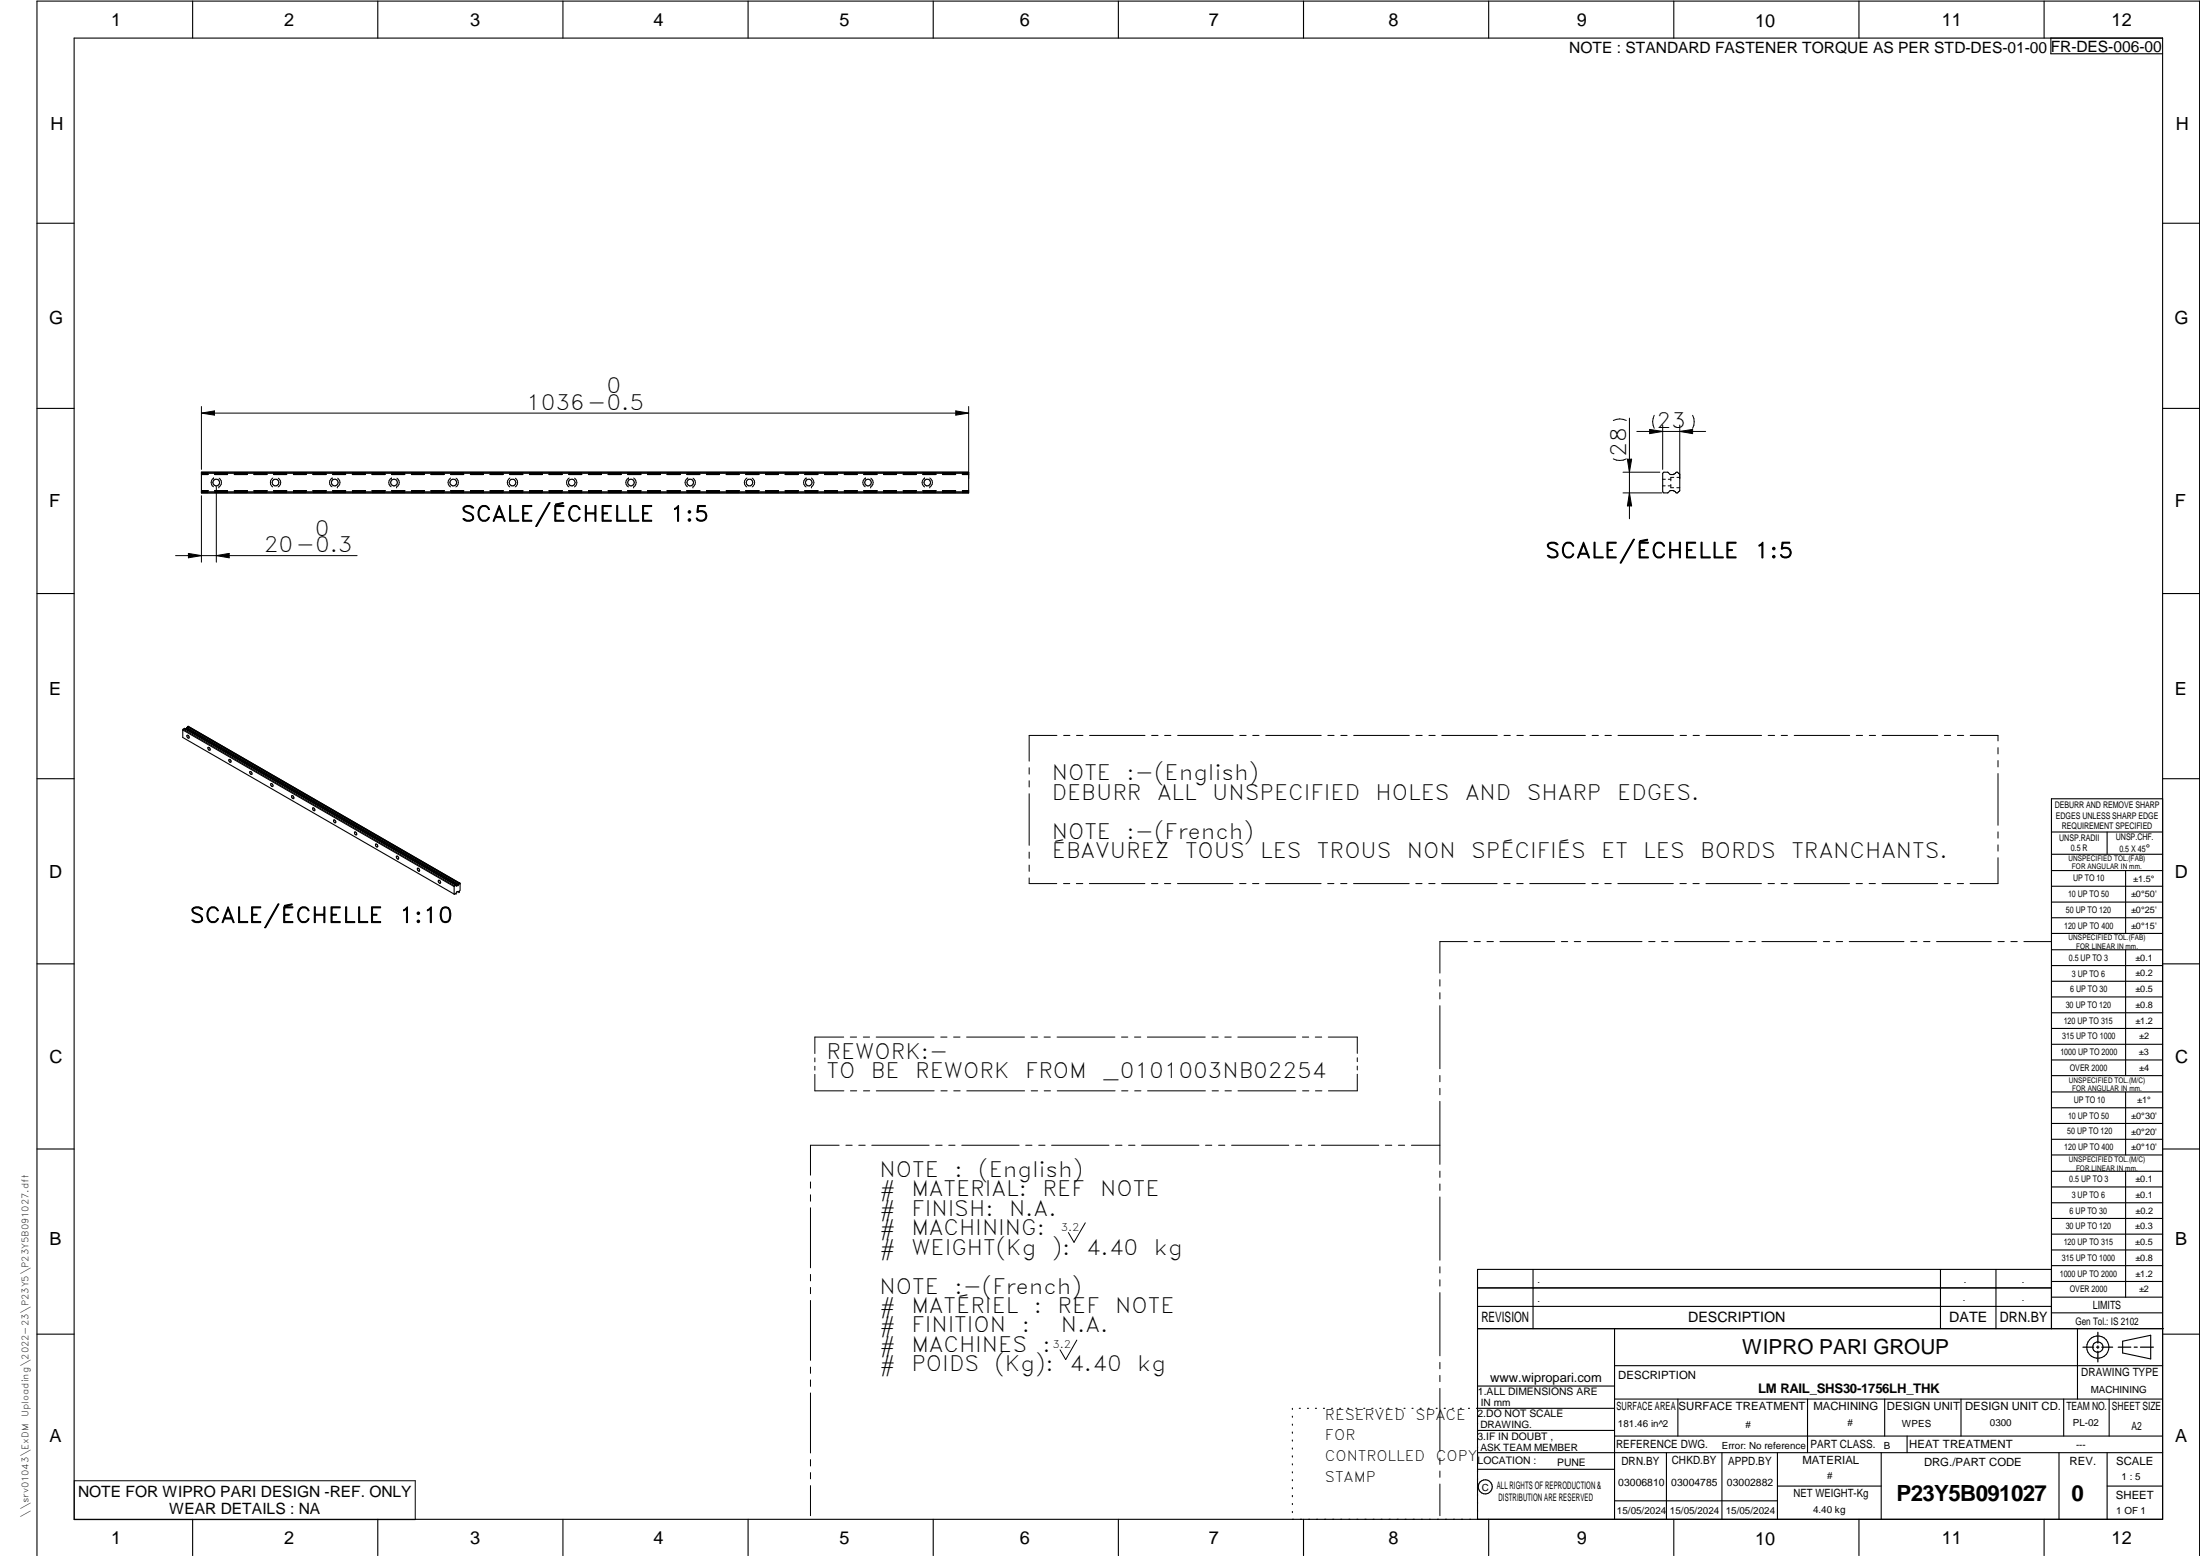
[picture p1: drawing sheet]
<svg xmlns="http://www.w3.org/2000/svg" width="594mm" height="420mm" viewBox="0 0 594 420" stroke-linecap="round" stroke-linejoin="round" font-family="sans-serif">
<g fill="none" stroke="#000" stroke-width=".3">
<path d="M20 10.3h564v400h-564zM52 .3v10M102 .3v10M152 .3v10M202 .3v10M252 .3v10M302 .3v10M352 .3v10M402 .3v10M452 .3v10M502 .3v10M552 .3v10"/>
<path d="M553.8 10.3v4.2h30.2M10 60.3h10M584 60.3h10M10 110.3h10M584 110.3h10M54.4 127.5h207.2v5.6h-207.2zM54.4 132.8h207.2M54.4 127.8h207.2M449.3 127.5h1l.8 .6h.8l.8-.6h.3l.6 .6v4.4l-.6 .6h-.3l-.8-.6h-.8l-.8 .6h-1l-.3-.3v-5zM10 160.3h10M584 160.3h10M49.4 197.1l73.2 42.3"/>
<path d="M49.4 197.1v2l73.2 42.3M49.5 196.9l73.2 42.3M49.5 196.9l-.1 .2M49.5 196.9l.3-.2 73.5 42.4M49.9 196.7h.1M50.1 196.8l73.3 42.3M50.1 196.8h.1M50.1 196.8l.3-.2 73.2 42.3M50.4 196.6l73.3 42.3M50.4 196.6h.1M50.5 196.5l73.2 42.3 .2-.3M50.5 196.5h.1"/>
<path d="M50.5 196.5l.1-.2 73.3 42.2M50.5 198.5a.5 .5 0 0 1 .5 .3 .5 .5 0 0 1 0 .5 .5 .5 0 0 1-.5-.2 .5 .5 0 0 1 0-.6zM50.7 196.2l73.2 42.3 .1-.1M50.7 196.2h.1M50.7 196.2l.1-.1 73.2 42.3M50.8 196.1h.1M50.8 196.1l73.4 42.4M10 210.3h10M56.2 201.8a.5 .5 0 0 1 .5 .2 .5 .5 0 0 1 0 .6 .5 .5 0 0 1-.5-.3 .5 .5 0 0 1 0-.5zM61.9 205.1l.5 .3-.1 .4-.5-.4zM67.5 208.3l.5 .4v.4l-.4-.1zM73.2 211.6h.2a.53 .53 0 0 1 .2 .8h-.2a.53 .53 0 0 1-.2-.8z"/>
<path d="M78.8 214.8l.4 .2 .1 .6-.5-.3zM84.5 218.1l.4 .2 .1 .6a.5 .5 0 0 1-.5-.2 .5 .5 0 0 1 0-.6zM584 215.7h-30v143.1M584 210.3h10M90.2 221.4l.5 .4-.1 .4-.5-.4zM95.8 224.7a.5 .5 0 0 1 .5 .2 .5 .5 0 0 1 0 .5 .5 .5 0 0 1-.5-.2 .5 .5 0 0 1 0-.5zM101.5 227.9a.5 .5 0 0 1 .4 .3 .5 .5 0 0 1 0 .5l-.3-.1zM107.1 231.2h.2a.53 .53 0 0 1 .3 .8l-.4-.2-.2-.4zM112.8 234.4l.5 .4-.1 .4-.5-.3zM118.4 237.7l.5 .4 .1 .2-.3 .2a.53 .53 0 0 1-.3-.8zM122.6 239.4v2M122.7 239.2l-.1 .2"/>
<path d="M123.1 239h.1M123.1 239l-.4 .2M123.1 239l.2 .1M123.3 239.1h.1M123.6 238.9h.1M123.6 238.9l-.2 .2M123.7 238.8h.1M123.9 238.5h.1M124 238.4h.1M124.2 238.5h.1M124.2 238.5v1.9l-.1 .3M554 224.7h30"/>
<path d="M554 230.7h30M554 235.1h30M554 239.3h30M569 224.7v6M574 235.1v17M123.1 241.3l-.5 .1M123.1 241.2h.1M123.3 240.9l-.2 .3M123.4 240.8h.1M123.6 240.7l-.2 .1M123.7 240.7h.1M123.7 240.7l.2 .1z"/>
<path d="M123.9 240.8h.1M124 240.7l-.1 .1M124.1 240.7h.1M554 243.6h30M554 247.8h30M554 252.1h30M554 256.5h30M574 256.5v33.9M10 260.3h10M554 260.7h30M554 265h30M554 269.2h30"/>
<path d="M554 273.5h30M554 277.7h30M584 260.3h10M554 282h30M554 286.2h30M554 290.4h30M554 294.9h30M554 299.1h30M574 294.9v17M10 310.3h10M554 303.4h30M554 307.6h30"/>
<path d="M554 311.9h30M554 316.3h30M574 316.3v34M584 310.3h10M554 320.5h30M554 324.8h30M554 329h30M554 333.2h30M554 337.5h30M399 358.8h185.2M399 352.8h155M399 347.8h155"/>
<path d="M414 342.8v16M436 358.8v51.5M524 342.8v16M539 342.8v16M554 341.8h30M554 346h30M554 350.3h30M554 354.5h30M554 342.8h-155v67.5M561 358.8v19M10 360.3h10M399 374.3h37"/>
<path d="M436 377.8h148M453.1 377.8v10M488.1 377.8v14.5M508.9 377.8v10M529.5 377.8v10M557.3 377.8v10M569.5 377.8v10M573.2 362.2l7.6-1.6v6.3l-7.6-1.6zM584 368.8h-148M584 360.3h10M349 380.3v.3M349 382.4v.3"/>
<path d="M349 384.6v.3M349 386.7v.3M349 388.8v.3M349 391v.3M349 393.1v.3M349 395.3v.3M349 397.4v.3M349 399.5v.3M350.9 380.3h.2M353.1 380.3h.2M355.2 380.3h.3M357.4 380.3h.3"/>
<path d="M359.6 380.3h.3M361.7 380.3h.3M363.9 380.3h.3M366.1 380.3h.3M368.3 380.3h.2M370.4 380.3h.3M372.6 380.3h.3M374.8 380.3h.3M376.9 380.3h.4M379.1 380.3h.3M381.3 380.3h.3M383.4 380.3h.4"/>
<path d="M385.6 380.3h.3M387.8 380.3h.3M390 380.3h.3M392.2 380.3h.3M394.3 380.3h.3M396.5 380.3h.3M398.7 380.3h37.3M399 396.7h37M399 392.3h185M399 386.2h37M436 387.8h148M450 392.3v18"/>
<path d="M465 392.3v18M480 392.3v18M508 392.3v18M515 387.8v4.5M556 392.3v18M569 392.3v18M52 410.3v9.7M102 410.3v9.7M152 410.3v9.7M202 410.3v9.7M252 410.3v9.7M302 410.3v9.7"/>
<path d="M349 401.7v.3M349 403.8v.4M349 406v.3M349 408.1v.3M352 410.3v9.7M402 410.3v9.7M436 405.3h44M452 410.3v9.7M480 401.3h28M502 410.3v9.7M552 410.3v9.7M569 401.3h15"/>
<path d="M10 420v-419.7h584v419.7"/>
<circle cx="58.4" cy="130.3" r=".91"/>
<circle cx="74.4" cy="130.3" r=".91"/>
<circle cx="90.4" cy="130.3" r=".91"/>
<circle cx="106.4" cy="130.3" r=".91"/>
<circle cx="122.4" cy="130.3" r=".91"/>
<circle cx="138.4" cy="130.3" r=".91"/>
<circle cx="154.4" cy="130.3" r=".91"/>
<circle cx="170.4" cy="130.3" r=".9"/>
<circle cx="186.4" cy="130.3" r=".9"/>
<circle cx="202.4" cy="130.3" r=".9"/>
<circle cx="218.4" cy="130.3" r=".9"/>
<circle cx="234.4" cy="130.3" r=".9"/>
<circle cx="250.4" cy="130.3" r=".9"/>
<circle cx="566.5" cy="363.7" r="1.39"/>
<circle cx="566.5" cy="363.8" r="3"/>
<circle cx="401.1" cy="401.5" r="1.9"/>
</g>
<g fill="none" stroke="#000" stroke-width=".27">
<path d="M54.4 109.8v16.9M54.4 111.5l3.5-.5v1.1zM54.4 111.5h207.2M258.1 111l3.5 .5-3.5 .6zM261.6 109.8v19.4M435.6 113.5a3.9 3.9 0 0 1 3.6 0M440 112.9v27.2M442 116.5h18.6M445.5 116l3.5 .5-3.5 .6zM446.7 112.1a3.9 3.9 0 0 0 0 3.6M449 114.8v11.9M453.6 116.5l3.5-.5v1.1z"/>
<path d="M453.6 114.8v14.4M457.1 112.1a3.9 3.9 0 0 1 0 3.6M54.4 133.9v17.9M54.4 128h1.8M54.4 132.5h1.8M54.4 127.6h1.8M54.4 128.1h1.8M54.4 132.6h1.8M56.2 128.1h-1.8M56.2 132.6h-1.8M56.2 133h-1.8M57.7 129.1a1.4 1.4 0 0 0 0 2.3"/>
<path d="M57.7 129.1h.1M58 128h3.5M58 132.5h3.5M58 127.6h3.5M58 128.1h3.5M58 132.6h3.5M58.4 131.4v20.4M59.1 131.5h.1M59.2 129.1a1.38 1.38 0 0 1-.1 2.4M61.5 128.1h-3.6M61.5 132.6h-3.5M61.5 133h-3.5"/>
<path d="M63.3 128h3.5M63.3 132.5h3.5M63.3 127.6h3.5M63.3 128.1h3.5M63.3 132.6h3.5M66.8 128.1h-3.6M66.8 132.6h-3.5M66.8 133h-3.5M68.6 128h3.5M68.6 132.5h3.5M68.6 127.6h3.5M68.6 128.1h3.5"/>
<path d="M68.6 132.6h3.5M72.1 128.1h-3.5M72.1 132.6h-3.5M72.1 133h-3.5M73.7 129.1a1.44 1.44 0 0 0 0 2.4M73.9 128h3.5M73.9 132.5h3.5M73.9 127.6h3.5M73.9 128.1h3.5M73.9 132.6h3.5M75.1 129.1a1.36 1.36 0 0 1 0 2.4M77.4 128.1h-3.5"/>
<path d="M77.4 132.6h-3.5M77.4 133h-3.5M79.2 128h3.5M79.2 132.5h3.5M79.2 127.6h3.5M79.2 128.1h3.5M79.2 132.6h3.5M82.7 128.1h-3.5M82.7 132.6h-3.5M82.7 133h-3.5M84.5 128h3.5M84.5 132.5h3.5"/>
<path d="M84.5 127.6h3.5M84.5 128.1h3.5M84.5 132.6h3.5M88 128.1h-3.5M88 132.6h-3.5M88 133h-3.5M89.7 129.1a1.36 1.36 0 0 0 0 2.3M89.7 129.1h.1M89.9 128h3.4M89.9 132.5h3.4M89.9 127.6h3.4M89.9 128.1h3.4"/>
<path d="M89.9 132.6h3.4M91.1 131.5h.1M91.2 129.1a1.38 1.38 0 0 1-.1 2.4M93.3 128.1h-3.5M93.3 132.6h-3.4M93.3 133h-3.4M95.2 128h3.5M95.2 132.5h3.5M95.2 127.6h3.5M95.2 128.1h3.5M95.2 132.6h3.5M98.7 128.1h-3.6"/>
<path d="M98.7 132.6h-3.5M98.7 133h-3.5M100.5 128h3.5M100.5 132.5h3.5M100.5 127.6h3.5M100.5 128.1h3.5M100.5 132.6h3.5M104 128.1h-3.5M104 132.6h-3.5M104 133h-3.5M105.7 129.1h.1M105.7 129.1a1.38 1.38 0 0 0-.1 2.3"/>
<path d="M105.8 128h3.5M105.8 132.5h3.5M105.8 127.6h3.5M105.8 128.1h3.5M105.8 132.6h3.5M107.1 131.5h.1M107.2 129.1a1.38 1.38 0 0 1-.1 2.4M109.3 128.1h-3.6M109.3 132.6h-3.5M109.3 133h-3.5M111.1 128h3.5M111.1 132.5h3.5"/>
<path d="M111.1 127.6h3.5M111.1 128.1h3.5M111.1 132.6h3.5M114.6 128.1h-3.5M114.6 132.6h-3.5M114.6 133h-3.5M116.4 128h3.5M116.4 132.5h3.5M116.4 127.6h3.5M116.4 128.1h3.5M116.4 132.6h3.5M119.9 128.1h-3.5"/>
<path d="M119.9 132.6h-3.5M119.9 133h-3.5M121.7 129.1a1.39 1.39 0 0 0 0 2.4M121.7 128h3.5M121.7 132.5h3.5M121.7 127.6h3.5M121.7 128.1h3.5M121.7 132.6h3.5M123.1 129.1a1.4 1.4 0 0 1 0 2.4M125.2 128.1h-3.5M125.2 132.6h-3.5M125.2 133h-3.5"/>
<path d="M127 128h3.5M127 132.5h3.5M127 127.6h3.5M127 128.1h3.5M127 132.6h3.5M130.5 128.1h-3.5M130.5 132.6h-3.5M130.5 133h-3.5M132.4 128h3.4M132.4 132.5h3.4M132.4 127.6h3.4M132.4 128.1h3.4"/>
<path d="M132.4 132.6h3.4M135.8 128.1h-3.5M135.8 132.6h-3.4M135.8 133h-3.4M137.7 128h3.5M137.7 132.5h3.5M137.7 127.6h3.5M137.7 128.1h3.5M137.7 132.6h3.5M137.7 129.1a1.39 1.39 0 0 0 0 2.4M139.1 129.1a1.4 1.4 0 0 1 0 2.4M141.2 128.1h-3.6"/>
<path d="M141.2 132.6h-3.5M141.2 133h-3.5M143 128h3.5M143 132.5h3.5M143 127.6h3.5M143 128.1h3.5M143 132.6h3.5M146.5 128.1h-3.5M146.5 132.6h-3.5M146.5 133h-3.5M148.3 128h3.5M148.3 132.5h3.5"/>
<path d="M148.3 127.6h3.5M148.3 128.1h3.5M148.3 132.6h3.5M151.8 128.1h-3.6M151.8 132.6h-3.5M151.8 133h-3.5M153.6 128h3.5M153.6 132.5h3.5M153.6 127.6h3.5M153.6 128.1h3.5M153.6 132.6h3.5M153.7 129.1a1.39 1.39 0 0 0 0 2.4"/>
<path d="M155.1 129.1a1.4 1.4 0 0 1 0 2.4M157.1 128.1h-3.5M157.1 132.6h-3.5M157.1 133h-3.5M158.9 128h3.5M158.9 132.5h3.5M158.9 127.6h3.5M158.9 128.1h3.5M158.9 132.6h3.5M162.4 128.1h-3.5M162.4 132.6h-3.5M162.4 133h-3.5"/>
<path d="M164.2 128h3.5M164.2 132.5h3.5M164.2 127.6h3.5M164.2 128.1h3.5M164.2 132.6h3.5M167.7 128.1h-3.5M167.7 132.6h-3.5M167.7 133h-3.5M169.5 128h3.6M169.5 132.5h3.6M169.5 127.6h3.6M169.5 128.1h3.6"/>
<path d="M169.5 132.6h3.6M169.7 129.1h.1M169.7 129.1a1.37 1.37 0 0 0 0 2.4M171.1 131.5h.1M171.1 129.1a1.41 1.41 0 0 1 0 2.4M173.1 128.1h-3.6M173.1 132.6h-3.6M173.1 133h-3.6M174.9 128h3.4M174.9 132.5h3.4M174.9 127.6h3.4M174.9 128.1h3.4"/>
<path d="M174.9 132.6h3.4M178.3 128.1h-3.5M178.3 132.6h-3.4M178.3 133h-3.4M180.2 128h3.5M180.2 132.5h3.5M180.2 127.6h3.5M180.2 128.1h3.5M180.2 132.6h3.5M183.7 128.1h-3.6M183.7 132.6h-3.5M183.7 133h-3.5"/>
<path d="M185.5 128h3.5M185.5 132.5h3.5M185.5 127.6h3.5M185.5 128.1h3.5M185.5 132.6h3.5M185.7 129.1a1.38 1.38 0 0 0-.1 2.3M185.7 129.1h.1M187.1 131.5h.1M187.1 129.1a1.4 1.4 0 0 1 0 2.4M189 128.1h-3.5M189 132.6h-3.5M189 133h-3.5"/>
<path d="M190.8 128h3.5M190.8 132.5h3.5M190.8 127.6h3.5M190.8 128.1h3.5M190.8 132.6h3.5M194.3 128.1h-3.6M194.3 132.6h-3.5M194.3 133h-3.5M196.1 128h3.5M196.1 132.5h3.5M196.1 127.6h3.5M196.1 128.1h3.5"/>
<path d="M196.1 132.6h3.5M199.6 128.1h-3.5M199.6 132.6h-3.5M199.6 133h-3.5M201.4 128h3.5M201.4 132.5h3.5M201.4 127.6h3.5M201.4 128.1h3.5M201.4 132.6h3.5M201.7 129.1a1.39 1.39 0 0 0 0 2.4M203.1 129.1a1.38 1.38 0 0 1 0 2.4M204.9 128.1h-3.5"/>
<path d="M204.9 132.6h-3.5M204.9 133h-3.5M206.7 128h3.5M206.7 132.5h3.5M206.7 127.6h3.5M206.7 128.1h3.5M206.7 132.6h3.5M210.2 128.1h-3.5M210.2 132.6h-3.5M210.2 133h-3.5M212 128h3.6M212 132.5h3.6"/>
<path d="M212 127.6h3.6M212 128.1h3.6M212 132.6h3.6M215.6 128.1h-3.6M215.6 132.6h-3.6M215.6 133h-3.6M217.4 128h3.4M217.4 132.5h3.4M217.4 127.6h3.4M217.4 128.1h3.4M217.4 132.6h3.4M217.7 129.1a1.41 1.41 0 0 0 0 2.4"/>
<path d="M217.7 129.1h.1M219.1 131.5h.1M219.1 129.1a1.41 1.41 0 0 1 0 2.4M220.8 128.1h-3.5M220.8 132.6h-3.4M220.8 133h-3.4M222.7 128h3.5M222.7 132.5h3.5M222.7 127.6h3.5M222.7 128.1h3.5M222.7 132.6h3.5M226.2 128.1h-3.6"/>
<path d="M226.2 132.6h-3.5M226.2 133h-3.5M228 128h3.5M228 132.5h3.5M228 127.6h3.5M228 128.1h3.5M228 132.6h3.5M231.5 128.1h-3.5M231.5 132.6h-3.5M231.5 133h-3.5M233.3 128h3.5M233.3 132.5h3.5"/>
<path d="M233.3 127.6h3.5M233.3 128.1h3.5M233.3 132.6h3.5M233.7 129.1a1.4 1.4 0 0 0-.1 2.3M233.7 129.1h.1M235.1 131.5h.1M235.2 129.1a1.4 1.4 0 0 1-.1 2.4M236.8 128.1h-3.6M236.8 132.6h-3.5M236.8 133h-3.5M238.6 128h3.5M238.6 132.5h3.5"/>
<path d="M238.6 127.6h3.5M238.6 128.1h3.5M238.6 132.6h3.5M242.1 128.1h-3.5M242.1 132.6h-3.5M242.1 133h-3.5M243.9 128h3.5M243.9 132.5h3.5M243.9 127.6h3.5M243.9 128.1h3.5M243.9 132.6h3.5M247.4 128.1h-3.5"/>
<path d="M247.4 132.6h-3.5M247.4 133h-3.5M249.3 128h3.4M249.3 132.5h3.4M249.3 127.6h3.4M249.3 128.1h3.4M249.3 132.6h3.4M249.7 129.1a1.41 1.41 0 0 0 0 2.4M249.7 129.1h.1M251.1 131.5h.1M251.1 129.1a1.37 1.37 0 0 1 0 2.4M252.7 128.1h-3.5"/>
<path d="M252.7 132.6h-3.4M252.7 133h-3.4M254.5 128h3.6M254.5 132.5h3.6M254.5 127.6h3.6M254.5 128.1h3.6M254.5 132.6h3.6M258.1 128.1h-3.6M258.1 132.6h-3.6M258.1 133h-3.6M259.9 128h1.7M259.9 132.5h1.7"/>
<path d="M259.9 127.6h1.7M259.9 128.1h1.7M259.9 132.6h1.7M261.6 128.1h-1.8M261.6 132.6h-1.7M261.6 133h-1.7M435.6 123.9a3.9 3.9 0 0 0 3.6 0M438.3 127.5h9.9M438.3 133.1h10.5M439.5 124h1.1l-.6 3.5zM440 133.1l.6 3.5h-1.1zM449 131.2h.7"/>
<path d="M449 129.4h.7M450.5 131.2h.7M450.5 129.4h.7M451.2 130.8v.9h.7M452 128.9h-.8v.9M452.8 131.7h.8M452.8 128.9h.8M47.4 150h49M50.9 149.4l3.5 .6-3.5 .6zM58.4 150l3.5-.6v1.2zM285.4 198.6h-7.5v6.9M287.2 198.6h1.7"/>
<path d="M290.7 198.6h1.7M294.2 198.6h15M311 198.6h1.7M314.5 198.6h1.7M318 198.6h15M334.8 198.6h1.7M338.3 198.6h1.7M341.8 198.6h15M358.6 198.6h1.7M362.1 198.6h1.7M365.5 198.6h15.1M382.3 198.6h1.7"/>
<path d="M385.9 198.6h1.7M389.3 198.6h15M406.1 198.6h1.7M409.6 198.6h1.7M413.1 198.6h15M429.9 198.6h1.7M433.4 198.6h1.7M436.9 198.6h15M453.7 198.6h1.7M457.2 198.6h1.7M460.7 198.6h15M477.5 198.6h1.7"/>
<path d="M481 198.6h1.7M484.5 198.6h15M501.3 198.6h1.7M504.8 198.6h1.7M508.2 198.6h15.1M525.1 198.6h1.6M528.6 198.6h1.7M532 198.6h7.5v1.5M277.9 207.3v1.7M277.9 210.8v1.7M277.9 214.3v14M539.5 201.9v1.7"/>
<path d="M539.5 205.4v1.7M539.5 208.9v13.9M277.9 237.1v1.5h7.5M277.9 230.1v1.7M277.9 233.6v1.7M287.2 238.6h1.7M290.7 238.6h1.7M294.2 238.6h15M310.9 238.6h1.8M314.4 238.6h1.7M318 238.6h14.9M334.7 238.6h1.8"/>
<path d="M338.2 238.6h1.7M341.8 238.6h14.9M358.5 238.6h1.7M362 238.6h1.7M365.5 238.6h15M382.3 238.6h1.7M385.8 238.6h1.7M389.3 238.6h15M406.1 238.6h1.7M409.6 238.6h1.7M413.1 238.6h15M429.9 238.6h1.7"/>
<path d="M433.4 238.6h1.7M436.9 238.6h15M453.6 238.6h1.8M457.2 238.6h1.6M460.7 238.6h15M477.4 238.6h1.8M480.9 238.6h1.7M484.5 238.6h14.9M501.2 238.6h1.7M504.7 238.6h1.7M508.2 238.6h15M525 238.6h1.7"/>
<path d="M528.5 238.6h1.7M539.5 231.6v7h-7.5M539.5 224.6v1.7M539.5 228.1v1.7M396.2 254.3h-7.4v8.5M398.1 254.3h1.6M401.5 254.3h1.8M405 254.3h14.8M421.6 254.3h1.7M425.1 254.3h1.7M428.6 254.3h14.8M445.2 254.3h1.7"/>
<path d="M448.7 254.3h1.7M452.2 254.3h14.8M468.8 254.3h1.7M472.3 254.3h1.7M475.8 254.3h14.8M492.4 254.3h1.7M495.8 254.3h1.8M499.4 254.3h14.7M516 254.3h1.6M519.4 254.3h1.8M522.9 254.3h14.8M539.5 254.3h1.7"/>
<path d="M543 254.3h1.7M546.5 254.3h7.4M388.8 264.5v1.8M388.8 268.1v1.6M388.8 271.6v17M220 290.1v4.5h7.9M220 285.7v1M220 287.9v1.1M227.8 280h-7.8v4.5M229.6 280h1.7M229.7 294.6h1.6M233.1 280h1.7"/>
<path d="M233.2 294.6h1.7M236.6 280h15.6M236.6 294.6h15.7M254 280h1.7M254.1 294.6h1.7M257.5 280h1.7M257.5 294.6h1.8M261 280h15.6M261.1 294.6h15.6M278.4 280h1.8M278.5 294.6h1.7M281.9 280h1.7"/>
<path d="M282 294.6h1.7M285.4 280h15.7M285.5 294.6h15.6M302.8 280h1.7M302.9 294.6h1.7M306.4 280h1.7M306.4 294.6h1.7M309.8 280h15.7M309.9 294.6h15.6M327.3 280h1.7M327.3 294.6h1.7M330.7 280h1.8"/>
<path d="M330.8 294.6h1.7M334.3 280h15.6M334.3 294.6h15.6M351.7 280h1.7M351.7 294.6h1.7M355.2 280h1.7M355.2 294.6h1.7M358.7 280h7.8v4.4M366.5 290.1v4.5h-7.8M366.5 285.6v1.1M366.5 287.9v1M388.8 290.4v1.7"/>
<path d="M388.8 293.9v1.7M388.8 297.4v17M218.9 319.2v1.6M226.6 309.2h-7.7v8.1M228.4 309.2h1.7M231.9 309.2h1.7M235.4 309.2h15.5M252.7 309.2h1.7M256.2 309.2h1.7M259.7 309.2h15.5M277 309.2h1.7M280.5 309.2h1.7"/>
<path d="M284 309.2h15.5M301.2 309.2h1.8M304.8 309.2h1.7M308.3 309.2h15.5M325.5 309.2h1.7M329.1 309.2h1.6M332.6 309.2h15.4M349.8 309.2h1.7M353.3 309.2h1.7M356.8 309.2h15.5M374.1 309.2h1.7M377.6 309.2h1.7"/>
<path d="M381.1 309.2h7.7M388.8 316.2v1.7M388.8 319.7v1.7M218.9 322.6v1.8M218.9 326.1v16.2M293.1 330.2l-3.1 5.2-1.5-2.6M388.8 323.2v17.1M218.9 344.1v1.8M218.9 347.6v1.7M218.9 351.2v16.1M388.8 342.1v1.6M388.8 345.6v1.7"/>
<path d="M388.8 349v17.1M218.9 369.1v1.7M218.9 372.6v1.8M218.9 376.1v16.2M290.8 361.9l-3 5.2-1.5-2.6M388.8 367.9v1.7M388.8 371.4v1.7M388.8 374.9v17M20.1 399.8h92v10.5h-92zM218.9 394.1v1.8M218.9 397.6v1.7M388.8 393.7v1.7"/>
<path d="M388.8 397.2v1.7M218.9 401.2v8.1M388.8 400.7v8.6"/>
</g>
<path d="M566.5 359.7v3M562.5 363.8h2.9M566.1 363.8h.7M566.5 363.4v.7M566.5 364.9v2.8M567.6 363.8h2.9M572 363.8h3.4M576.3 363.8h.8M578 363.8h3.5" fill="none" stroke="#000" stroke-width=".34"/>
<path d="M54.4 111.5l3.5-.5v1.1zM258.1 111l3.5 .5-3.5 .6zM445.5 116l3.5 .5-3.5 .6zM453.6 116.5l3.5-.5v1.1zM439.5 124h1.1l-.6 3.5zM440 133.1l.6 3.5h-1.1zM50.9 149.4l3.5 .6-3.5 .6zM58.4 150l3.5-.6v1.2z" fill="#000"/>
<g font-size="6">
<text x="512.1" y="405.2">P23Y5B091027</text>
<text x="559.4" y="405.2">0</text>
</g>
<g font-size="5.7">
<text x="163.8" y="106.1">0</text>
<text x="142.1" y="110.7">1036-0.5</text>
<text x="447.3" y="115.7">23</text>
<text x="439.2" y="123.3" transform="rotate(-90 439.2 123.3)">28</text>
<text x="124.5" y="140.8">SCALE/ÉCHELLE</text>
<text x="181" y="140.8">1:5</text>
<text x="71.2" y="149.2">20-0.3</text>
<text x="85" y="144.6">0</text>
<text x="417.3" y="150.7">SCALE/ÉCHELLE</text>
<text x="473.8" y="150.7">1:5</text>
<text x="284" y="210.7">NOTE</text>
<text x="284" y="216">DEBURR</text>
<text x="304.2" y="210.7">:-(English)</text>
<text x="312.4" y="216">ALL</text>
<text x="327.4" y="216">UNSPECIFIED</text>
<text x="371.5" y="216">HOLES</text>
<text x="395.6" y="216">AND</text>
<text x="412.3" y="216">SHARP</text>
<text x="436.7" y="216">EDGES.</text>
<text x="284" y="226.5">NOTE</text>
<text x="304.2" y="226.5">:-(French)</text>
<text x="284" y="231.7">ÉBAVUREZ</text>
<text x="320" y="231.7">TOUS</text>
<text x="340.3" y="231.7">LES</text>
<text x="355.6" y="231.7">TROUS</text>
<text x="379.9" y="231.7">NON</text>
<text x="397.3" y="231.7">SPÉCIFIÉS</text>
<text x="432.4" y="231.7">ET</text>
<text x="443.7" y="231.7">LES</text>
<text x="459.1" y="231.7">BORDS</text>
<text x="483.7" y="231.7">TRANCHANTS.</text>
<text x="51.3" y="249.1">SCALE/ÉCHELLE</text>
<text x="107.8" y="249.1">1:10</text>
<text x="223.2" y="286">REWORK:-</text>
<text x="223.2" y="291.2">TO</text>
<text x="235.2" y="291.2">BE</text>
<text x="247.1" y="291.2">REWORK</text>
<text x="276.8" y="291.2">FROM</text>
<text x="297.7" y="291.2">_0101003NB02254</text>
<text x="237.5" y="317.8">NOTE</text>
<text x="257.7" y="317.8">:</text>
<text x="264.1" y="317.8">(English)</text>
<text x="237.5" y="323">#</text>
<text x="246.1" y="323">MATERIAL:</text>
<text x="281.5" y="323">REF</text>
<text x="297.1" y="323">NOTE</text>
<text x="237.5" y="328.3">#</text>
<text x="246.1" y="328.3">FINISH:</text>
<text x="272.5" y="328.3">N.A.</text>
<text x="237.5" y="333.5">#</text>
<text x="246.1" y="333.5">MACHINING:</text>
<text x="237.5" y="338.8">#</text>
<text x="246.1" y="338.8">WEIGHT(Kg</text>
<text x="284" y="338.8">):</text>
<text x="293.3" y="338.8">4.40</text>
<text x="311.6" y="338.8">kg</text>
<text x="237.5" y="349.3">NOTE</text>
<text x="257.7" y="349.3">:-(French)</text>
<text x="237.5" y="354.5">#</text>
<text x="237.5" y="359.8">#</text>
<text x="246.1" y="354.5">MATÉRIEL</text>
<text x="246.1" y="359.8">FINITION</text>
<text x="275.9" y="359.8">:</text>
<text x="279.2" y="354.5">:</text>
<text x="285.6" y="354.5">REF</text>
<text x="286.5" y="359.8">N.A.</text>
<text x="301.2" y="354.5">NOTE</text>
<text x="237.5" y="365">#</text>
<text x="246.1" y="365">MACHINES</text>
<text x="281.5" y="365">:</text>
<text x="237.5" y="370.3">#</text>
<text x="246.1" y="370.3">POIDS</text>
<text x="268.5" y="370.3">(Kg):</text>
<text x="288.8" y="370.3">4.40</text>
<text x="307.1" y="370.3">kg</text>
</g>
<text font-size="5.6" x="470.5" y="365.5">WIPRO PARI GROUP</text>
<g font-size="4.9">
<text x="30" y="6.9">1</text>
<text x="76.7" y="6.9">2</text>
<text x="127" y="6.9">3</text>
<text x="176.5" y="6.9">4</text>
<text x="226.7" y="6.9">5</text>
<text x="275.4" y="6.9">6</text>
<text x="326.4" y="6.9">7</text>
<text x="375" y="6.9">8</text>
<text x="425.8" y="6.9">9</text>
<text x="473.9" y="7.3">10</text>
<text x="524.3" y="6.9">11</text>
<text x="570.2" y="6.9">12</text>
<text x="13.6" y="35.1">H</text>
<text x="587.6" y="35.1">H</text>
<text x="13.2" y="87.5">G</text>
<text x="587.2" y="87.5">G</text>
<text x="13.2" y="137">F</text>
<text x="587.2" y="137">F</text>
<text x="13.2" y="187.6">E</text>
<text x="587.2" y="187.6">E</text>
<text x="13.2" y="237">D</text>
<text x="587.2" y="237">D</text>
<text x="13.4" y="287.1">C</text>
<text x="587.4" y="287.1">C</text>
<text x="13.4" y="336.2">B</text>
<text x="587.4" y="336.2">B</text>
<text x="13.4" y="389.3">A</text>
<text x="587.4" y="389.3">A</text>
<text x="30" y="416.9">1</text>
<text x="76.7" y="416.9">2</text>
<text x="127" y="416.9">3</text>
<text x="176.5" y="416.9">4</text>
<text x="226.7" y="416.9">5</text>
<text x="275.4" y="416.9">6</text>
<text x="326.4" y="416.9">7</text>
<text x="375" y="416.9">8</text>
<text x="425.8" y="416.9">9</text>
<text x="473.9" y="417.3">10</text>
<text x="524.3" y="416.9">11</text>
<text x="570.2" y="416.9">12</text>
</g>
<g font-size="4.2">
<text x="423.7" y="14.3">NOTE : STANDARD FASTENER TORQUE AS PER STD-DES-01-00</text>
<text x="553.8" y="14">FR-DES-006-00</text>
<text x="21.1" y="404.3">NOTE FOR WIPRO PARI DESIGN -REF. ONLY</text>
<text x="45.7" y="408.8">WEAR DETAILS : NA</text>
</g>
<g font-size="3.9">
<text x="400" y="357.1">REVISION</text>
<text x="455.9" y="357.1">DESCRIPTION</text>
<text x="526.4" y="357.1">DATE</text>
<text x="540" y="357.1">DRN.BY</text>
<text x="357.8" y="383.3">RESERVED</text>
<text x="382.3" y="383.3">SPACE</text>
<text x="357.8" y="388.9">FOR</text>
<text x="357.8" y="394.5">CONTROLLED</text>
<text x="387.8" y="394.5">COPY</text>
<text x="357.8" y="400">STAMP</text>
</g>
<text font-size="3.6" x="474.8" y="376.1">LM RAIL_SHS30-1756LH_THK</text>
<text font-size="3.5" x="402.4" y="373.3">www.wipropari.com</text>
<g font-size="3.1">
<text x="565.1" y="353.5">LIMITS</text>
<text x="562" y="371.7">DRAWING TYPE</text>
<text x="437" y="372.3">DESCRIPTION</text>
<text x="436.5" y="380.8">SURFACE AREA</text>
<text x="453.3" y="380.8">SURFACE TREATMENT</text>
<text x="489.7" y="380.8">MACHINING</text>
<text x="509.5" y="380.8">DESIGN UNIT</text>
<text x="530.6" y="380.8">DESIGN UNIT CD.</text>
<text x="558" y="380.6">TEAM NO.</text>
<text x="570.3" y="380.7">SHEET SIZE</text>
<text x="575.6" y="386.1">A2</text>
<text x="436.4" y="391.1">REFERENCE DWG.</text>
<text x="437.8" y="395.5">DRN.BY</text>
<text x="451.4" y="395.4">CHKD.BY</text>
<text x="466.6" y="395.5">APPD.BY</text>
<text x="486.7" y="395.4">MATERIAL</text>
<text x="488.9" y="390.9">PART CLASS.</text>
<text x="515.6" y="390.9">HEAT TREATMENT</text>
<text x="519.6" y="395.9">DRG./PART CODE</text>
<text x="558.9" y="395.5">REV.</text>
<text x="571.4" y="395.6">SCALE</text>
<text x="484.3" y="404.2">NET WEIGHT-Kg</text>
<text x="571.4" y="404.7">SHEET</text>
</g>
<text font-size="3" x="579.5" y="230.1">°</text>
<g font-size="2.8">
<text x="286.5" y="332.4">3.2</text>
<text x="560.4" y="357.7">Gen Tol.: IS 2102</text>
<text x="284.2" y="364.1">3.2</text>
<text x="399.1" y="376.6">1.ALL DIMENSIONS ARE</text>
<text x="399" y="382.7">2.DO NOT SCALE</text>
<text x="399" y="388.7">3.IF IN DOUBT ,</text>
<text x="399" y="395.4">LOCATION :</text>
<text x="420.5" y="396">PUNE</text>
<text x="404.2" y="402">ALL RIGHTS OF REPRODUCTION &amp;</text>
<text x="437" y="401.2">03006810</text>
<text x="451.3" y="401.2">03004785</text>
<text x="466.3" y="401.2">03002882</text>
<text x="404.7" y="405.4">DISTRIBUTION ARE RESERVED</text>
</g>
<g font-size="2.7">
<text x="564.6" y="376.2">MACHINING</text>
<text x="399.9" y="379.7">IN mm</text>
<text x="399.7" y="385.7">DRAWING.</text>
<text x="436.9" y="385.4">181.46 in^2</text>
<text x="471.4" y="385.5">#</text>
<text x="498.9" y="385">#</text>
<text x="513.6" y="385.3">WPES</text>
<text x="537.3" y="385.1">0300</text>
<text x="559.7" y="385.1">PL-02</text>
<text x="399.7" y="391.8">ASK TEAM MEMBER</text>
<text x="465" y="391.2">Error: No reference</text>
<text x="508.7" y="391.2">B</text>
<text x="560.6" y="391.1">---</text>
<text x="493.4" y="399.5">#</text>
<text x="572.8" y="399.7">1 : 5</text>
<text x="400.1" y="402.5">C</text>
<text x="436.6" y="408.7">15/05/2024</text>
<text x="450.9" y="408.8">15/05/2024</text>
<text x="466" y="408.9">15/05/2024</text>
<text x="489.6" y="408.5">4.40 kg</text>
<text x="571.4" y="408.7">1 OF 1</text>
</g>
<g font-size="2.5">
<text x="554.9" y="218.3">DEBURR AND REMOVE SHARP</text>
<text x="555.2" y="221">EDGES UNLESS SHARP EDGE</text>
<text x="556.1" y="227.1">UNSP.RADII</text>
<text x="556.8" y="223.8">REQUIREMENT SPECIFIED</text>
<text x="571.4" y="226.9">UNSP.CHF.</text>
<text x="559.2" y="229.9">0.5 R</text>
<text x="572.3" y="230.1">0.5 X 45</text>
<text x="559.8" y="238">UP TO 10</text>
<text x="576.1" y="238.1">±1.5°</text>
<text x="558.5" y="242.2">10 UP TO 50</text>
<text x="575.5" y="242.3">±0°50'</text>
<text x="557.4" y="250.7">120 UP TO 400</text>
<text x="557.9" y="246.5">50 UP TO 120</text>
<text x="575.5" y="250.7">±0°15'</text>
<text x="575.5" y="246.5">±0°25'</text>
<text x="558.7" y="259.4">0.5 UP TO 3</text>
<text x="559.5" y="263.7">3 UP TO 6</text>
<text x="576.6" y="263.6">±0.2</text>
<text x="576.6" y="259.4">±0.1</text>
<text x="559" y="267.9">6 UP TO 30</text>
<text x="576.6" y="267.9">±0.5</text>
<text x="557.8" y="272.2">30 UP TO 120</text>
<text x="576.6" y="272.2">±0.8</text>
<text x="556.9" y="280.7">315 UP TO 1000</text>
<text x="557.3" y="276.4">120 UP TO 315</text>
<text x="576.6" y="276.4">±1.2</text>
<text x="577.7" y="280.7">±2</text>
<text x="556.4" y="284.9">1000 UP TO 2000</text>
<text x="577.6" y="284.9">±3</text>
<text x="558.9" y="289.2">OVER 2000</text>
<text x="577.7" y="289.3">±4</text>
<text x="560" y="297.9">UP TO 10</text>
<text x="577.1" y="297.9">±1°</text>
<text x="558.5" y="302.1">10 UP TO 50</text>
<text x="575.5" y="302.1">±0°30'</text>
<text x="557.4" y="310.6">120 UP TO 400</text>
<text x="558.2" y="306.3">50 UP TO 120</text>
<text x="575.5" y="310.6">±0°10'</text>
<text x="575.5" y="306.4">±0°20'</text>
<text x="558.8" y="319.2">0.5 UP TO 3</text>
<text x="559.4" y="323.4">3 UP TO 6</text>
<text x="576.6" y="319.2">±0.1</text>
<text x="576.6" y="323.5">±0.1</text>
<text x="558.9" y="327.7">6 UP TO 30</text>
<text x="576.7" y="327.7">±0.2</text>
<text x="557.8" y="332">30 UP TO 120</text>
<text x="576.6" y="332">±0.3</text>
<text x="556.8" y="340.5">315 UP TO 1000</text>
<text x="557.3" y="336.3">120 UP TO 315</text>
<text x="576.6" y="336.3">±0.5</text>
<text x="576.6" y="340.5">±0.8</text>
<text x="415.2" y="346.4">.</text>
<text x="530.3" y="346.5">.</text>
<text x="545.9" y="346.4">.</text>
<text x="556.2" y="344.7">1000 UP TO 2000</text>
<text x="576.6" y="344.7">±1.2</text>
<text x="415.2" y="351.5">.</text>
<text x="530" y="351.3">.</text>
<text x="545.9" y="351.4">.</text>
<text x="558.9" y="349">OVER 2000</text>
<text x="577.6" y="349">±2</text>
</g>
<g font-size="2.4">
<text x="7.7" y="382.7" transform="rotate(-90 7.7 382.7)">Uploading\2022-23\P23Y5\P23Y5B091027.dft</text>
<text x="7.7" y="409.8" transform="rotate(-90 7.7 409.8)">\\srv01043\ExDM</text>
</g>
<g font-size="2.1">
<text x="558.5" y="232.4">UNSPECIFIED TOL.(FAB)</text>
<text x="559.5" y="234.7">FOR ANGULAR IN mm.</text>
<text x="558.6" y="253.9">UNSPECIFIED TOL.(FAB)</text>
<text x="560.7" y="256.3">FOR LINEAR IN mm.</text>
<text x="558.7" y="292.3">UNSPECIFIED TOL.(M/C)</text>
<text x="559.6" y="294.7">FOR ANGULAR IN mm.</text>
<text x="558.7" y="313.7">UNSPECIFIED TOL.(M/C)</text>
<text x="560.6" y="316.1">FOR LINEAR IN mm.</text>
</g>
</svg>
